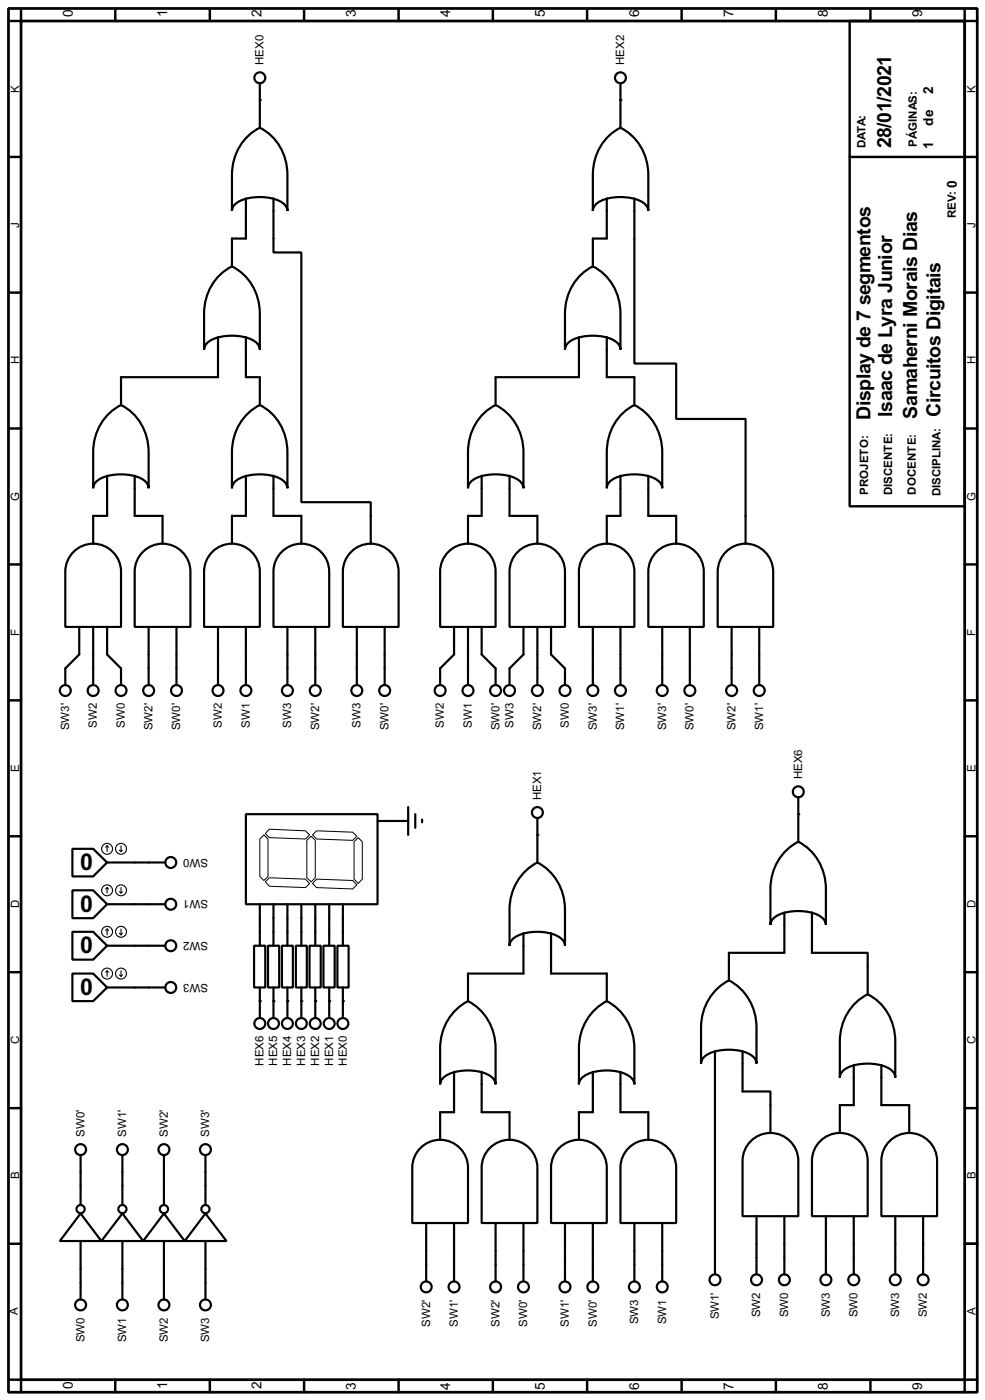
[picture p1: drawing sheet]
<svg xmlns="http://www.w3.org/2000/svg" width="180mm" height="256mm" viewBox="0 0 180 256" stroke-linecap="round" stroke-linejoin="round" font-family="sans-serif">
<path d="M1.6 1.6h177.3v253.5h-177.3zM3.9 3.9h172.7v248.9h-172.7z" fill="none" stroke="#000" stroke-width=".5"/>
<g fill="none" stroke="#000" stroke-width=".45">
<path d="M3.9 1.6v2.3h-2.3M21.1 1.6v2.3M38.4 1.6v2.3M55.7 1.6v2.3M73 1.6v2.3M90.2 1.6v2.3M107.5 1.6v2.3M124.8 1.6v2.3M142 1.6v2.3M155.5 3.9h21.1v88.9h-21.1zM159.3 1.6v2.3M176.6 1.6v2.3h2.3"/>
<path d="M1.6 28.8h2.3M155.5 28.8h23.4M1.6 53.6h2.3M176.6 53.6h2.3M1.6 78.5h2.3M176.6 78.5h2.3M1.6 103.4h2.3M176.6 103.4h2.3M1.6 128.3h2.3M176.6 128.3h2.3M1.6 153.2h2.3M176.6 153.2h2.3"/>
<path d="M1.6 178.1h2.3M176.6 178.1h2.3M1.6 203h2.3M176.6 203h2.3M1.6 227.9h2.3M176.6 227.9h2.3M1.6 252.8h2.3v2.3M21.1 252.8v2.3M38.4 252.8v2.3M55.7 252.8v2.3M73 252.8v2.3M90.2 252.8v2.3"/>
<path d="M107.5 252.8v2.3M124.8 252.8v2.3M142 252.8v2.3M159.3 252.8v2.3M178.9 252.8h-2.3v2.3"/>
</g>
<g fill="none" stroke="#000" stroke-width=".4">
<path d="M47.6 15.3v8.1M113.6 15.3v8.1M45 36.4v7.3h-2.5v5.1M45.3 25l1.4-1.1 .9-.5a9.5 9.5 0 0 1 5 8.7v6.6a2.21 2.21 0 0 0-1.5-1.9 9.2 9.2 0 0 0-7.8 .4l-.7 .9-.1 .6v-6.6a9.8 9.8 0 0 1 2.8-7.1zM50.1 36.4v9.9h5.1v45.7h12.7v7.6M111.1 36.4v7.3h-2.6v5.1M111.1 25.2l1.6-1.3 .9-.5a9.5 9.5 0 0 1 5.1 8.7v6.6a2.2 2.2 0 0 0-1.5-1.9 9.2 9.2 0 0 0-7.8 .4l-.8 .9-.1 .6v-6.6a10 10 0 0 1 2.6-6.9zM116.1 36.4v30.2h7.7v10.2h12.7v22.8M40.2 50.4l1.4-1.1 .9-.5a9.5 9.5 0 0 1 5.1 8.7v6.6a2.2 2.2 0 0 0-1.5-1.9 9.3 9.3 0 0 0-7.9 .4l-.7 .9-.1 .6v-6.6a9.8 9.8 0 0 1 2.8-7.1zM106.2 50.4l1.5-1.1 .8-.5a9.5 9.5 0 0 1 5.1 8.7v6.6a2.19 2.19 0 0 0-1.5-1.9 9.2 9.2 0 0 0-7.8 .4l-.8 .9-.1 .6v-6.6a9.8 9.8 0 0 1 2.8-7.1zM19.9 75.8l1.4-1.1 .9-.5a9.5 9.5 0 0 1 5 8.7v6.6a2.21 2.21 0 0 0-1.5-1.9 9.2 9.2 0 0 0-7.8 .4l-.7 .9-.1 .6v-6.6a9.8 9.8 0 0 1 2.8-7.1zM39.9 61.8v7.3h-17.7v5.1"/>
<path d="M45 61.8v7.3h2.6v5.1M45.3 75.8l1.4-1.1 .9-.5a9.5 9.5 0 0 1 5 8.7v6.6a2.21 2.21 0 0 0-1.5-1.9 9.2 9.2 0 0 0-7.8 .4l-.7 .9-.1 .6v-6.6a9.8 9.8 0 0 1 2.8-7.1zM88.3 76l1.5-1.3 .9-.5a9.5 9.5 0 0 1 5.1 8.7v6.6a2.2 2.2 0 0 0-1.5-1.9 9.2 9.2 0 0 0-7.8 .4l-.7 .9-.1 .6v-6.6a10 10 0 0 1 2.6-6.9zM106 61.8v7.3h-15.3v5.1M111.1 61.8v7.3h5v5.1M113.7 76l1.5-1.3 .9-.5a9.5 9.5 0 0 1 5.1 8.7v6.6a2.2 2.2 0 0 0-1.5-1.9 9.2 9.2 0 0 0-7.8 .4l-.7 .9-.1 .6v-6.6a10 10 0 0 1 2.6-6.9zM19.6 87.2v7.3h-2.5v5.1M24.7 87.2v7.3h5.1v5.1M45 87.2v7.3h-2.5v5.1M50.1 87.2v7.3h5.1v5.1M88.2 87.2v7.3h-2.5v5.1M93.3 87.2v7.3h5.1v5.1"/>
<path d="M113.6 87.2v7.3h-2.5v5.1M118.7 87.2v7.3h5.1v5.1M13.2 101.4a5.1 5.1 0 0 1 5.6-1.5 5.1 5.1 0 0 1 3.4 4.8v10.2h-10.2v-10.2a5.1 5.1 0 0 1 1.2-3.3zM14.5 114.9v5l-2.5 2.6v3M17.1 114.9v10.6M19.6 114.9v5l2.6 2.6v3M25.9 101.4a5.1 5.1 0 0 1 5.6-1.5 5.1 5.1 0 0 1 3.4 4.8v10.2h-10.2v-10.2a5.1 5.1 0 0 1 1.2-3.3zM27.2 114.9v10.6M32.3 114.9v10.6M38.6 101.4a5.1 5.1 0 0 1 5.6-1.5 5.1 5.1 0 0 1 3.4 4.8v10.2h-10.2v-10.2a5.1 5.1 0 0 1 1.2-3.3zM39.9 114.9v10.6M45 114.9v10.6"/>
<path d="M51.3 101.4a5.1 5.1 0 0 1 5.6-1.5 5.1 5.1 0 0 1 3.4 4.8v10.2h-10.2v-10.2a5.1 5.1 0 0 1 1.2-3.3zM52.6 114.9v10.6M57.7 114.9v10.6M64 101.4a5.1 5.1 0 0 1 5.6-1.5 5.1 5.1 0 0 1 3.4 4.8v10.2h-10.2v-10.2a5.1 5.1 0 0 1 1.2-3.3zM65.3 114.9v10.6M70.4 114.9v10.6M81.8 101.4a5.1 5.1 0 0 1 5.6-1.5 5.1 5.1 0 0 1 3.3 4.8v10.2h-10.1v-10.2a5.1 5.1 0 0 1 1.2-3.3zM83.1 114.9v5l-2.5 2.6v3M85.7 114.9v10.6M88.2 114.9v5l2.5 2.6v3M94.5 101.4a5.1 5.1 0 0 1 5.6-1.5 5.1 5.1 0 0 1 3.3 4.8v10.2h-10.1v-10.2a5.1 5.1 0 0 1 1.2-3.3zM95.8 114.9v5l-2.5 2.6v3"/>
<path d="M98.4 114.9v10.6M100.9 114.9v5l2.5 2.6v3M107.2 101.4a5.1 5.1 0 0 1 5.6-1.5 5.1 5.1 0 0 1 3.3 4.8v10.2h-10.1v-10.2a5.1 5.1 0 0 1 1.2-3.3zM108.5 114.9v10.6M113.6 114.9v10.6M119.9 101.4a5.1 5.1 0 0 1 5.6-1.5 5.1 5.1 0 0 1 3.3 4.8v10.2h-10.1v-10.2a5.1 5.1 0 0 1 1.2-3.3zM121.2 114.9v10.6M126.3 114.9v10.6M132.6 101.4a5.1 5.1 0 0 1 5.6-1.5 5.1 5.1 0 0 1 3.3 4.8v10.2h-10.1v-10.2a5.1 5.1 0 0 1 1.2-3.3zM133.9 114.9v10.6M139 114.9v10.6M13.3 155.5h3.8l2.5 2.5-2.5 2.6h-3.8z"/>
<path d="M19.6 158h10.7M45 149.2h24.1v16.5h-24.1zM69.1 150.4h5.6M74.7 147.9v5.1M76 149.2v2.5M77.3 150.2v.5M95.9 159.8l1.6-1.3 .9-.5a9.6 9.6 0 0 1 5 8.7v6.6a2.22 2.22 0 0 0-1.5-1.9 9 9 0 0 0-7.8 .4l-.7 .9-.1 .6v-6.6a9.9 9.9 0 0 1 2.6-6.9zM98.4 149.9v8.1M143.7 156l1.5-1.3 .9-.5a9.6 9.6 0 0 1 5.1 8.7v6.6a2.21 2.21 0 0 0-1.5-1.9 9.2 9.2 0 0 0-7.8 .4l-.8 .9-.1 .6v-6.6a9.9 9.9 0 0 1 2.7-6.9zM146.1 146.1v8.1M13.3 178.4h3.8l2.5 2.5-2.5 2.5h-3.8zM13.3 170.7h3.8l2.5 2.6-2.5 2.5h-3.8z"/>
<path d="M13.3 163.1h3.8l2.5 2.6-2.5 2.5h-3.8zM19.6 173.3h10.7M19.6 165.7h10.7M46.5 173.3h2.1v7.6h-2.1zM47.6 165.7v7.6M49.1 173.3h2v7.6h-2zM50.1 165.7v7.6M51.6 173.3h2v7.6h-2zM52.6 165.7v7.6M54.2 173.3h2v7.6h-2zM55.2 165.7v7.6M56.7 173.3h2v7.6h-2z"/>
<path d="M57.7 165.7v7.6M59.2 173.3h2.1v7.6h-2.1zM60.3 165.7v7.6M61.8 173.3h2v7.6h-2zM62.8 165.7v7.6M95.8 171v7.4h-10.1v5M100.9 171v7.4h10.2v5M143.6 167.2v7.4h-10.2v5M148.6 167.2v7.4h10.2v7.6M19.6 180.9h10.7M47.6 180.9v5.6M50.1 180.9v5.6"/>
<path d="M52.6 180.9v5.6M55.2 180.9v5.6M57.7 180.9v5.6M60.3 180.9v5.6M62.8 180.9v5.6M83.1 196.4v7.4h-2.5v5M83.2 185.2l1.6-1.3 .9-.5a9.6 9.6 0 0 1 5 8.7v6.6a2.22 2.22 0 0 0-1.5-1.9 9 9 0 0 0-7.8 .4l-.7 .9-.1 .6v-6.6a9.9 9.9 0 0 1 2.6-6.9zM88.2 196.4v7.4h5.1v5M108.5 196.4v7.4h-2.5v5M108.6 185.2l1.6-1.3 .9-.5a9.6 9.6 0 0 1 5 8.7v6.6a2.22 2.22 0 0 0-1.5-1.9 9 9 0 0 0-7.8 .4l-.7 .9-.1 .6v-6.6a9.9 9.9 0 0 1 2.6-6.9zM113.6 196.4v7.4h5.1v5M130.9 192.6v40.9"/>
<path d="M131 181.4l1.5-1.3 .9-.5a9.6 9.6 0 0 1 5.1 8.7v6.6a2.21 2.21 0 0 0-1.5-1.9 9.2 9.2 0 0 0-7.8 .4l-.8 .9-.1 .6v-6.6a9.9 9.9 0 0 1 2.7-6.9zM135.9 192.6v7.4h5.1v7.6M156.3 195.1v7.4h-2.6v5.1M156.5 183.8l1.5-1.2 .8-.4a9.5 9.5 0 0 1 5.1 8.6v6.6a2.21 2.21 0 0 0-1.5-1.9 9.2 9.2 0 0 0-7.8 .4l-.8 .9-.1 .6v-6.6a9.8 9.8 0 0 1 2.8-7zM161.3 195.1v7.4h5.1v5.1M14.8 211.6v9.2M22.4 211.6v9.2M30 211.6v9.2M37.6 211.6v9.2M76.7 210.6a5.1 5.1 0 0 1 5.6-1.5 5.1 5.1 0 0 1 3.4 4.8v10.2h-10.2v-10.2a5.1 5.1 0 0 1 1.2-3.3zM89.4 210.6a5.1 5.1 0 0 1 5.6-1.5 5.1 5.1 0 0 1 3.4 4.8v10.2h-10.2v-10.2a5.1 5.1 0 0 1 1.2-3.3zM102.1 210.6a5.1 5.1 0 0 1 5.6-1.5 5.1 5.1 0 0 1 3.4 4.8v10.2h-10.2v-10.2a5.1 5.1 0 0 1 1.2-3.3z"/>
<path d="M114.8 210.6a5.1 5.1 0 0 1 5.6-1.5 5.1 5.1 0 0 1 3.4 4.8v10.2h-10.2v-10.2a5.1 5.1 0 0 1 1.2-3.3zM137.1 209.4a5.1 5.1 0 0 1 5.6-1.5 5.1 5.1 0 0 1 3.4 4.8v10.1h-10.2v-10.1a5.1 5.1 0 0 1 1.2-3.3zM149.8 209.4a5.1 5.1 0 0 1 5.6-1.5 5.1 5.1 0 0 1 3.4 4.8v10.1h-10.2v-10.1a5.1 5.1 0 0 1 1.2-3.3zM163.1 208.8a5.1 5.1 0 0 1 5.5-.8 5.1 5.1 0 0 1 2.9 4.7v10.1h-10.2v-10.1a5.1 5.1 0 0 1 1.8-3.9zM14.8 222.3l3.8 5.1h-7.6zM14.8 227.4v10.7M22.4 222.3l3.8 5.1h-7.6zM22.4 227.4v10.7M30 222.3l3.8 5.1h-7.6zM30 227.4v10.7M37.6 222.3l3.9 5.1h-7.7zM37.6 227.4v10.7"/>
<path d="M78 224.1v10.7M83.1 224.1v10.7M90.7 224.1v10.7M95.8 224.1v10.7M103.4 224.1v10.7M108.5 224.1v10.7M116.1 224.1v10.7M121.2 224.1v10.7M138.5 222.8v10.7M143.6 222.8v10.7M151.2 222.8v10.7M156.3 222.8v10.7"/>
<path d="M163.9 222.8v10.7M169 222.8v10.7"/>
<circle cx="47.5" cy="14.3" r="1"/>
<circle cx="113.5" cy="14.3" r="1"/>
<circle cx="11.9" cy="126.5" r="1"/>
<circle cx="17" cy="126.5" r="1"/>
<circle cx="22.1" cy="126.5" r="1"/>
<circle cx="27.2" cy="126.5" r="1"/>
<circle cx="32.3" cy="126.5" r="1"/>
<circle cx="39.9" cy="126.5" r="1"/>
<circle cx="45" cy="126.5" r="1"/>
<circle cx="52.6" cy="126.5" r="1"/>
<circle cx="57.7" cy="126.5" r="1"/>
<circle cx="65.3" cy="126.5" r="1"/>
<circle cx="70.4" cy="126.5" r="1"/>
<circle cx="80.5" cy="126.5" r="1"/>
<circle cx="85.6" cy="126.5" r="1"/>
<circle cx="90.7" cy="126.5" r="1"/>
<circle cx="93.2" cy="126.5" r="1"/>
<circle cx="98.3" cy="126.5" r="1"/>
<circle cx="103.4" cy="126.5" r="1"/>
<circle cx="108.5" cy="126.5" r="1"/>
<circle cx="113.5" cy="126.5" r="1"/>
<circle cx="121.2" cy="126.5" r="1"/>
<circle cx="126.2" cy="126.5" r="1"/>
<circle cx="133.9" cy="126.5" r="1"/>
<circle cx="138.9" cy="126.5" r="1"/>
<circle cx="31.2" cy="158" r="1"/>
<circle cx="98.3" cy="148.9" r="1"/>
<circle cx="146.1" cy="145.1" r="1"/>
<circle cx="31.2" cy="173.3" r="1"/>
<circle cx="31.2" cy="165.7" r="1"/>
<circle cx="31.2" cy="180.9" r="1"/>
<circle cx="47.5" cy="187.5" r="1"/>
<circle cx="50" cy="187.5" r="1"/>
<circle cx="52.6" cy="187.5" r="1"/>
<circle cx="55.1" cy="187.5" r="1"/>
<circle cx="57.7" cy="187.5" r="1"/>
<circle cx="60.2" cy="187.5" r="1"/>
<circle cx="62.7" cy="187.5" r="1"/>
<circle cx="14.7" cy="210.6" r="1"/>
<circle cx="22.4" cy="210.6" r="1"/>
<circle cx="30" cy="210.6" r="1"/>
<circle cx="37.6" cy="210.6" r="1"/>
<circle cx="14.7" cy="239.1" r="1"/>
<circle cx="14.7" cy="221.5" r=".75"/>
<circle cx="22.4" cy="239.1" r="1"/>
<circle cx="22.4" cy="221.5" r=".75"/>
<circle cx="30" cy="239.1" r="1"/>
<circle cx="30" cy="221.5" r=".75"/>
<circle cx="37.6" cy="239.1" r="1"/>
<circle cx="37.6" cy="221.5" r=".75"/>
<circle cx="78" cy="235.8" r="1"/>
<circle cx="83.1" cy="235.8" r="1"/>
<circle cx="90.7" cy="235.8" r="1"/>
<circle cx="95.8" cy="235.8" r="1"/>
<circle cx="103.4" cy="235.8" r="1"/>
<circle cx="108.5" cy="235.8" r="1"/>
<circle cx="116.1" cy="235.8" r="1"/>
<circle cx="121.2" cy="235.8" r="1"/>
<circle cx="130.8" cy="234.5" r="1"/>
<circle cx="138.4" cy="234.5" r="1"/>
<circle cx="143.5" cy="234.5" r="1"/>
<circle cx="151.1" cy="234.5" r="1"/>
<circle cx="156.2" cy="234.5" r="1"/>
<circle cx="163.8" cy="234.5" r="1"/>
<circle cx="168.9" cy="234.5" r="1"/>
</g>
<g fill="#000">
<circle cx="47.6" cy="18.3" r=".2"/>
<circle cx="113.6" cy="18.3" r=".2"/>
<circle cx="98.4" cy="153" r=".2"/>
<circle cx="146.1" cy="149.2" r=".2"/>
<circle cx="47.6" cy="183.4" r=".2"/>
<circle cx="50.1" cy="183.4" r=".2"/>
<circle cx="52.6" cy="183.4" r=".2"/>
<circle cx="55.2" cy="183.4" r=".2"/>
<circle cx="57.7" cy="183.4" r=".2"/>
<circle cx="60.3" cy="183.4" r=".2"/>
<circle cx="62.8" cy="183.4" r=".2"/>
</g>
<g fill="none" stroke="#000" stroke-width=".2">
<path d="M19.6 155v1M19.6 155l-.2 .2M19.6 155l.3 .2M21.9 155.8l.3 .2M22.2 155v1M22.4 155.8l-.2 .2M19.6 177.9l-.2 .2M19.6 177.9l.3 .2M19.6 162.6v1M19.6 170.2v1.1M19.6 177.9v1M19.6 170.2l-.2 .3"/>
<path d="M19.6 170.2l.3 .3M19.6 162.6l-.2 .3M19.6 162.6l.3 .3M21.9 178.6l.3 .3M21.9 171l.3 .3M21.9 163.4l.3 .2M22.2 162.6v1M22.2 170.2v1.1M22.2 177.9v1M22.4 178.6l-.2 .3M22.4 171l-.2 .3M22.4 163.4l-.2 .2"/>
<circle cx="19.6" cy="155.5" r="1"/>
<circle cx="22.1" cy="155.5" r="1"/>
<circle cx="19.6" cy="163.1" r="1"/>
<circle cx="19.6" cy="178.4" r="1"/>
<circle cx="19.6" cy="170.7" r="1"/>
<circle cx="22.1" cy="163.1" r="1"/>
<circle cx="22.1" cy="170.7" r="1"/>
<circle cx="22.1" cy="178.4" r="1"/>
</g>
<path d="M47.6 153.7l.7-.7 .8 .7v6.9l-.8 .7-.7-.7zM49.3 151.9l6.6 .3 .8 .8-.8 .7-6.6-.2-.7-.8zM56.2 154l.8-.8 .7 .8v6.8l-.7 .8-.8-.8zM57.2 153l.8-.8 6.6 .3 .7 .7-.7 .8-6.6-.3zM64.8 154.2l.8-.7 .7 .7v6.9l-.7 .8-.8-.8zM48.6 161.6l.7-.8 6.6 .3 .8 .8-.8 .7-6.6-.2zM58 161.1l6.6 .2 .7 .8-.7 .8-6.6-.3-.8-.7z" fill="none" stroke="#000" stroke-width=".18"/>
<g font-size="4.8">
<text x="14.7" y="159.4">0</text>
<text x="14.7" y="167">0</text>
<text x="14.7" y="174.6">0</text>
<text x="14.7" y="182.3">0</text>
</g>
<g font-size="4">
<text x="163.1" y="27.2" transform="rotate(-90 163.1 27.2)">28/01/2021</text>
<text x="159.3" y="76.9" transform="rotate(-90 159.3 76.9)">Display de 7 segmentos</text>
<text x="163.3" y="76.4" transform="rotate(-90 163.3 76.4)">Isaac de Lyra Junior</text>
<text x="167.9" y="76.7" transform="rotate(-90 167.9 76.7)">Samaherni Morais Dias</text>
<text x="172.2" y="76.4" transform="rotate(-90 172.2 76.4)">Circuitos Digitais</text>
</g>
<g font-size="2.8">
<text x="13.4" y="3.2" transform="rotate(-90 13.4 3.2)">0</text>
<text x="30.6" y="3.2" transform="rotate(-90 30.6 3.2)">1</text>
<text x="47.9" y="3.2" transform="rotate(-90 47.9 3.2)">2</text>
<text x="65.2" y="3.2" transform="rotate(-90 65.2 3.2)">3</text>
<text x="82.4" y="3.2" transform="rotate(-90 82.4 3.2)">4</text>
<text x="99.7" y="3.2" transform="rotate(-90 99.7 3.2)">5</text>
<text x="116.9" y="3.2" transform="rotate(-90 116.9 3.2)">6</text>
<text x="134.3" y="3.2" transform="rotate(-90 134.3 3.2)">7</text>
<text x="151.5" y="3.2" transform="rotate(-90 151.5 3.2)">8</text>
<text x="168.8" y="3.2" transform="rotate(-90 168.8 3.2)">9</text>
<text x="170.8" y="17.2" transform="rotate(-90 170.8 17.2)">2</text>
<text x="170.8" y="23" transform="rotate(-90 170.8 23)">de</text>
<text x="170.8" y="27.4" transform="rotate(-90 170.8 27.4)">1</text>
<text x="175.1" y="34.5" transform="rotate(-90 175.1 34.5)">0</text>
<text x="13.4" y="254.5" transform="rotate(-90 13.4 254.5)">0</text>
<text x="30.6" y="254.5" transform="rotate(-90 30.6 254.5)">1</text>
<text x="47.9" y="254.5" transform="rotate(-90 47.9 254.5)">2</text>
<text x="65.2" y="254.7" transform="rotate(-90 65.2 254.7)">3</text>
<text x="82.4" y="254.7" transform="rotate(-90 82.4 254.7)">4</text>
<text x="99.7" y="254.7" transform="rotate(-90 99.7 254.7)">5</text>
<text x="117" y="254.7" transform="rotate(-90 117 254.7)">6</text>
<text x="134.3" y="254.7" transform="rotate(-90 134.3 254.7)">7</text>
<text x="151.5" y="254.7" transform="rotate(-90 151.5 254.7)">8</text>
<text x="168.8" y="254.7" transform="rotate(-90 168.8 254.7)">9</text>
</g>
<g font-size="2.4">
<text x="48.3" y="11.9" transform="rotate(-90 48.3 11.9)">HEX0</text>
<text x="114.3" y="11.9" transform="rotate(-90 114.3 11.9)">HEX2</text>
<text x="3.5" y="17" transform="rotate(-90 3.5 17)">K</text>
<text x="178.6" y="17" transform="rotate(-90 178.6 17)">K</text>
<text x="158.4" y="27.2" transform="rotate(-90 158.4 27.2)">DATA:</text>
<text x="167.8" y="26.9" transform="rotate(-90 167.8 26.9)">PÁGINAS:</text>
<text x="3.5" y="41.7" transform="rotate(-90 3.5 41.7)">J</text>
<text x="175" y="40" transform="rotate(-90 175 40)">REV:</text>
<text x="178.6" y="41.7" transform="rotate(-90 178.6 41.7)">J</text>
<text x="3.5" y="66.8" transform="rotate(-90 3.5 66.8)">H</text>
<text x="178.6" y="66.8" transform="rotate(-90 178.6 66.8)">H</text>
<text x="3.5" y="91.7" transform="rotate(-90 3.5 91.7)">G</text>
<text x="158.9" y="90.7" transform="rotate(-90 158.9 90.7)">PROJETO:</text>
<text x="163.3" y="90.8" transform="rotate(-90 163.3 90.8)">DISCENTE:</text>
<text x="167.6" y="90.6" transform="rotate(-90 167.6 90.6)">DOCENTE:</text>
<text x="172.1" y="90.9" transform="rotate(-90 172.1 90.9)">DISCIPLINA:</text>
<text x="178.6" y="91.7" transform="rotate(-90 178.6 91.7)">G</text>
<text x="3.5" y="116.5" transform="rotate(-90 3.5 116.5)">F</text>
<text x="178.6" y="116.5" transform="rotate(-90 178.6 116.5)">F</text>
<text x="12.7" y="133.8" transform="rotate(-90 12.7 133.8)">SW3'</text>
<text x="17.8" y="133.4" transform="rotate(-90 17.8 133.4)">SW2</text>
<text x="22.9" y="133.4" transform="rotate(-90 22.9 133.4)">SW0</text>
<text x="27.9" y="133.8" transform="rotate(-90 27.9 133.8)">SW2'</text>
<text x="33" y="133.8" transform="rotate(-90 33 133.8)">SW0'</text>
<text x="40.6" y="133.4" transform="rotate(-90 40.6 133.4)">SW2</text>
<text x="45.7" y="133.4" transform="rotate(-90 45.7 133.4)">SW1</text>
<text x="53.3" y="133.4" transform="rotate(-90 53.3 133.4)">SW3</text>
<text x="58.4" y="133.8" transform="rotate(-90 58.4 133.8)">SW2'</text>
<text x="66" y="133.4" transform="rotate(-90 66 133.4)">SW3</text>
<text x="71.1" y="133.8" transform="rotate(-90 71.1 133.8)">SW0'</text>
<text x="81.3" y="133.4" transform="rotate(-90 81.3 133.4)">SW2</text>
<text x="86.4" y="133.4" transform="rotate(-90 86.4 133.4)">SW1</text>
<text x="91.4" y="133.8" transform="rotate(-90 91.4 133.8)">SW0'</text>
<text x="94" y="133.4" transform="rotate(-90 94 133.4)">SW3</text>
<text x="99.1" y="133.8" transform="rotate(-90 99.1 133.8)">SW2'</text>
<text x="104.1" y="133.4" transform="rotate(-90 104.1 133.4)">SW0</text>
<text x="109.2" y="133.8" transform="rotate(-90 109.2 133.8)">SW3'</text>
<text x="114.3" y="133.8" transform="rotate(-90 114.3 133.8)">SW1'</text>
<text x="121.9" y="133.8" transform="rotate(-90 121.9 133.8)">SW3'</text>
<text x="127" y="133.8" transform="rotate(-90 127 133.8)">SW0'</text>
<text x="134.6" y="133.8" transform="rotate(-90 134.6 133.8)">SW2'</text>
<text x="139.7" y="133.8" transform="rotate(-90 139.7 133.8)">SW1'</text>
<text x="3.5" y="141.4" transform="rotate(-90 3.5 141.4)">E</text>
<text x="146.8" y="142.8" transform="rotate(-90 146.8 142.8)">HEX6</text>
<text x="178.6" y="141.4" transform="rotate(-90 178.6 141.4)">E</text>
<text x="99.1" y="146.6" transform="rotate(-90 99.1 146.6)">HEX1</text>
<text x="38.1" y="157.3" transform="rotate(-180 38.1 157.3)">SW0</text>
<text x="3.5" y="166.4" transform="rotate(-90 3.5 166.4)">D</text>
<text x="38.1" y="165" transform="rotate(-180 38.1 165)">SW1</text>
<text x="178.6" y="166.4" transform="rotate(-90 178.6 166.4)">D</text>
<text x="38.1" y="172.6" transform="rotate(-180 38.1 172.6)">SW2</text>
<text x="38.1" y="180.2" transform="rotate(-180 38.1 180.2)">SW3</text>
<text x="3.5" y="191.3" transform="rotate(-90 3.5 191.3)">C</text>
<text x="178.6" y="191.3" transform="rotate(-90 178.6 191.3)">C</text>
<text x="48.3" y="195.2" transform="rotate(-90 48.3 195.2)">HEX6</text>
<text x="50.8" y="195.2" transform="rotate(-90 50.8 195.2)">HEX5</text>
<text x="53.3" y="195.2" transform="rotate(-90 53.3 195.2)">HEX4</text>
<text x="55.9" y="195.2" transform="rotate(-90 55.9 195.2)">HEX3</text>
<text x="58.4" y="195.2" transform="rotate(-90 58.4 195.2)">HEX2</text>
<text x="61" y="195.2" transform="rotate(-90 61 195.2)">HEX1</text>
<text x="63.5" y="195.2" transform="rotate(-90 63.5 195.2)">HEX0</text>
<text x="15.5" y="208.3" transform="rotate(-90 15.5 208.3)">SW0'</text>
<text x="23.1" y="208.3" transform="rotate(-90 23.1 208.3)">SW1'</text>
<text x="30.7" y="208.3" transform="rotate(-90 30.7 208.3)">SW2'</text>
<text x="38.3" y="208.3" transform="rotate(-90 38.3 208.3)">SW3'</text>
<text x="3.5" y="216.1" transform="rotate(-90 3.5 216.1)">B</text>
<text x="178.6" y="216.1" transform="rotate(-90 178.6 216.1)">B</text>
<text x="3.3" y="241" transform="rotate(-90 3.3 241)">A</text>
<text x="15.5" y="245.9" transform="rotate(-90 15.5 245.9)">SW0</text>
<text x="23.1" y="245.9" transform="rotate(-90 23.1 245.9)">SW1</text>
<text x="30.7" y="245.9" transform="rotate(-90 30.7 245.9)">SW2</text>
<text x="38.3" y="245.9" transform="rotate(-90 38.3 245.9)">SW3</text>
<text x="78.7" y="243" transform="rotate(-90 78.7 243)">SW2'</text>
<text x="83.8" y="243" transform="rotate(-90 83.8 243)">SW1'</text>
<text x="91.4" y="243" transform="rotate(-90 91.4 243)">SW2'</text>
<text x="96.5" y="243" transform="rotate(-90 96.5 243)">SW0'</text>
<text x="104.1" y="243" transform="rotate(-90 104.1 243)">SW1'</text>
<text x="109.2" y="243" transform="rotate(-90 109.2 243)">SW0'</text>
<text x="116.8" y="242.6" transform="rotate(-90 116.8 242.6)">SW3</text>
<text x="121.9" y="242.6" transform="rotate(-90 121.9 242.6)">SW1</text>
<text x="131.6" y="241.7" transform="rotate(-90 131.6 241.7)">SW1'</text>
<text x="139.2" y="241.3" transform="rotate(-90 139.2 241.3)">SW2</text>
<text x="144.3" y="241.3" transform="rotate(-90 144.3 241.3)">SW0</text>
<text x="151.9" y="241.3" transform="rotate(-90 151.9 241.3)">SW3</text>
<text x="157" y="241.3" transform="rotate(-90 157 241.3)">SW0</text>
<text x="164.6" y="241.3" transform="rotate(-90 164.6 241.3)">SW3</text>
<text x="169.7" y="241.3" transform="rotate(-90 169.7 241.3)">SW2</text>
<text x="178.6" y="241" transform="rotate(-90 178.6 241)">A</text>
</g>
</svg>
